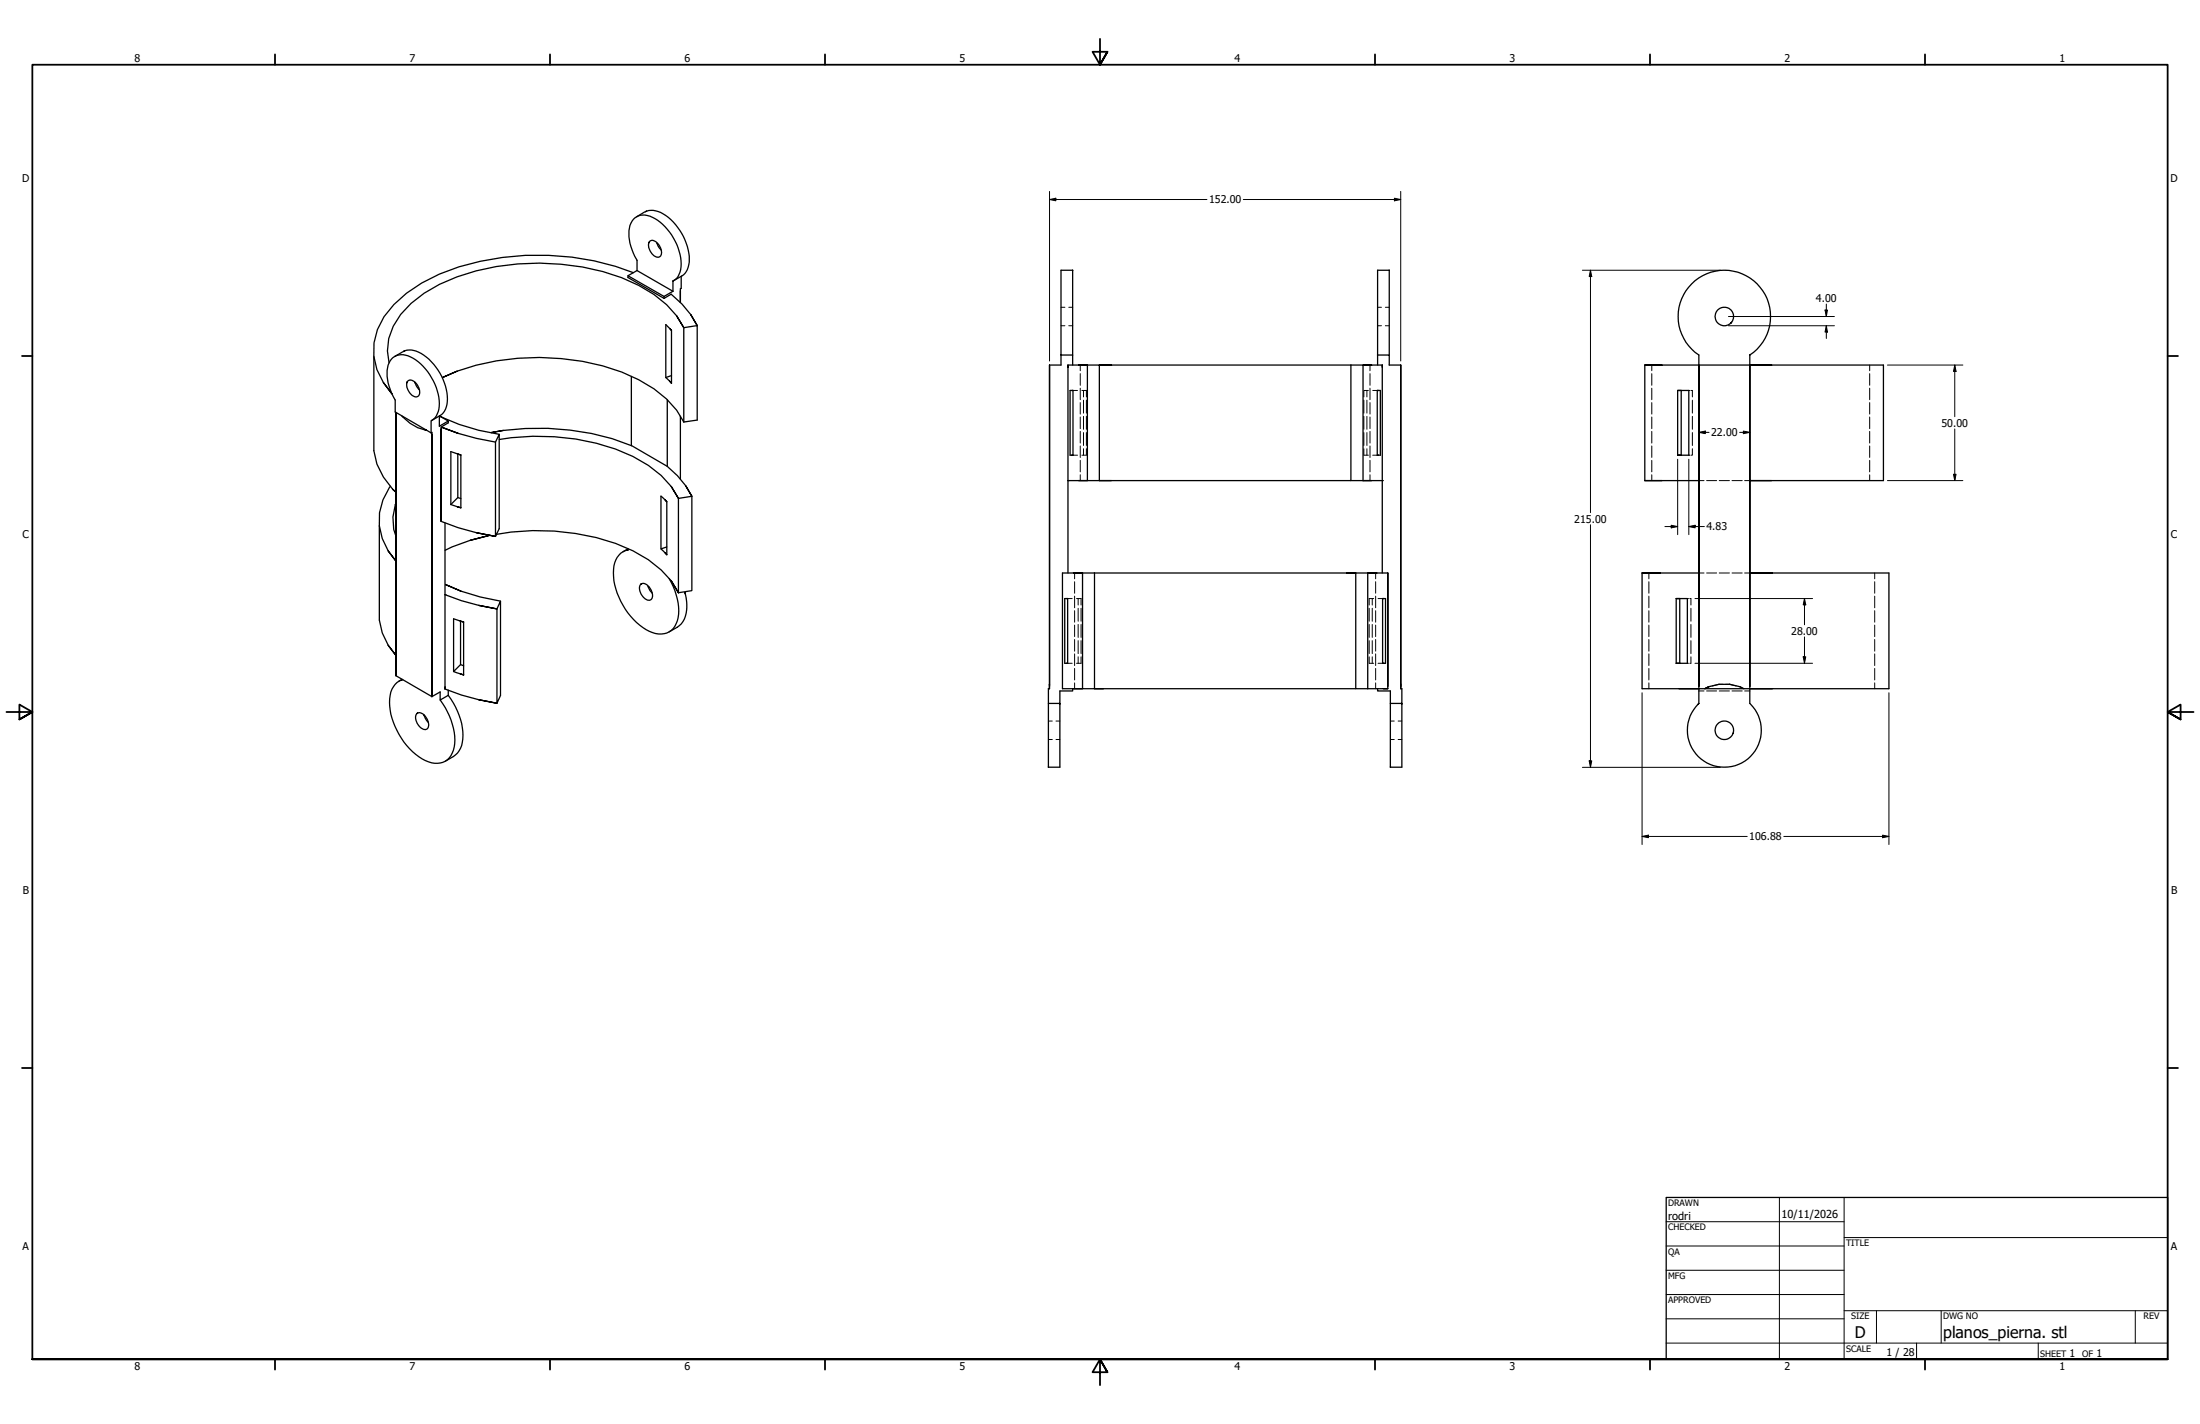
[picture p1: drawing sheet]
<svg xmlns="http://www.w3.org/2000/svg" width="864mm" height="559mm" viewBox="0 0 864 559" stroke-linecap="round" stroke-linejoin="round" font-family="sans-serif">
<!-- layer: Visible (ANSI) -->
<g fill="none" stroke="#000" stroke-width=".51">
<path d="M253 83.2l-3.1 1.9M253.8 82.9l-.8 .3a8.7 8.7 0 0 1 9.3 2.1 22.6 22.6 0 0 1 8.3 17.5l-.5 2.1-.7 1.7a9.2 9.2 0 0 1-5 3.6l-.2 .1a7.7 7.7 0 0 0 3.1-7.9 21.9 21.9 0 0 0-12.2-17.6 5.9 5.9 0 0 0-8.2 5.8 20.9 20.9 0 0 0 3.2 11.6v4l-3.6 2v.7l14.2 8.2M254.8 95.1l.1-.2a2.13 2.13 0 0 1 3.4 .8 3.8 3.8 0 0 1 .7 5.1 3.4 3.4 0 0 1-4-2.8l-.4-1.5 .2-1.4-.2 .3M257.9 95.6v-.4l.4 1.3 1.3 1.7M246.5 108.2l14.2 8.1M248.6 107a104.8 104.8 0 0 0-76.1 .6 49.6 49.6 0 0 0-21.8 16.7 23 23 0 0 0-.2 25.8l3.4 4.5-3.4-4.5M250.1 106.2l14.1 8.1M260.7 117.1l2.8-1.7 4.2 3.9 3.4 4.1 2.6 4.4-2.6-4.4M264.2 114.3l-3.5 2v.8M264.2 110.3v4M267.4 108.5l-.3 10.2v-4.6M146.7 139.8v37a27.3 27.3 0 0 0 8.7 16.4l-1.2-1.2"/>
<path d="M158.1 138l-3.2 1.9M158.9 137.7l-.8 .3a8.4 8.4 0 0 1 9.3 2.1 21.6 21.6 0 0 1 8.1 18.6l-1.1 2.7a9.6 9.6 0 0 1-5 3.6l-.2 .1a7.7 7.7 0 0 0 3.2-7.9 22.1 22.1 0 0 0-12.2-17.6 5.9 5.9 0 0 0-8.2 5.8 20.9 20.9 0 0 0 3.1 11.6v4.7l14.1 8.2M262.9 128.9l.7 .8-2.2-2.3v20.7M263.6 129.7v20.7M265.6 124l2.8 4.6a38 38 0 0 0-17.6-16.6 92.1 92.1 0 0 0-55.9-7.4 74.3 74.3 0 0 0-28.4 10.5 30.8 30.8 0 0 0-13.9 17.7l-.5 4.9 .6 4.7M268.4 128.6l5.3-.8v37l-5.3 .8zM416.5 139.3v-33.3h4.6v33.3M540.8 139.3v-33.3h4.5v33.3M679.7 126.5l-.3 .2a3.6 3.6 0 0 0-1.8-5.9 3.6 3.6 0 0 0-4.4 4.4 3.6 3.6 0 0 0 6 1.8l.2-.3M686.9 139.3v4h-20M686.9 139.3a18.1 18.1 0 0 0 3.6-27.1 18.1 18.1 0 0 0-27.3 0 18.1 18.1 0 0 0 3.7 27.1v4M159.8 149.9a2.07 2.07 0 0 1 3.6 .6 3.8 3.8 0 0 1 .6 5.1 3.4 3.4 0 0 1-3.9-2.8l-.5-1.5 .2-1.4-.1 .3"/>
<path d="M163 150.4l-.1-.3 .5 1.2 1.3 1.7M179.4 145.7l-5.9 2.5a94.4 94.4 0 0 1 70.5-2.2 48.1 48.1 0 0 1 21.6 15l2.8 4.6M247.8 147.7v27.1M261.4 148.1l2.2 2.3-.7-.8M261.9 156.8v26.2M263.6 147.4l-2.2 .7M412 143.3h4.5v-4h4.6v4M419.2 144.1v-.8v45.3M419.2 143.3h7.6h-3.4M420.8 153.2h.4h-1.1v25.4h1.1h-.4M421.2 153.2v25.4M426.8 143.3h4.7v45.3h-4.7z"/>
<path d="M436.3 143.3h-4.8h98.8M530.3 143.3h4.8v45.3h-4.8zM538.4 143.3h-3.3h7.5M540.6 153.2v25.4M540.8 143.3v-4h4.5v4h4.5M541.1 153.2h-.5h1.2v25.4h-1.2h.5M542.6 144.1v-.8v45.3M645.7 143.3v45.3M652.4 143.3h-6.7h21.2M658.6 153.2h4.3v25.4h-4.3h1.4v-25.4zM658.6 153.2v25.4M695.5 143.3h-8.6h52.4v45.3h-52.4h8.6"/>
<path d="M155.4 161.9v103.3v-103M157.7 163.1a16.5 16.5 0 0 0 9.6 5.6h-.4M169.2 169.9l.3-.2v103.7v-103M169.2 165.1v4.8M172.5 163.3v4l3.5-2.1v.7l-2.8 1.7v37v-36.3M172.5 163.2l3.5 2M173.4 163.7l-.5-.3a76.7 76.7 0 0 0 23.1 7M179.6 178.1l1.3 .5-3.9-1.4v20.8M179.7 178.2v17.1l-2.7 2.7M179.8 170.1l-6.6-2.5 6.6 2.5 7.2 1.9 7.5 1.5M180.9 178.6v20.7M196 172.5a90.8 90.8 0 0 1 52.5 6.6 37.1 37.1 0 0 1 17.8 16.5l-2.8-4.7"/>
<path d="M196 170.4v37.1l-1.5 3v-37zM197.5 168.9l-4.9 .9a100.2 100.2 0 0 1 55.2 5.1l14.1 8.1M267.1 163.3v24.7M153.3 190.8a22.3 22.3 0 0 0 2.1 29.4l-3-4M155.2 198l.2-.5a17.5 17.5 0 0 0 0 12.9M177 198l3.9 1.3-1.3-.4M179.7 195.3l1.2 .3M261 196.2l.7 .7-2.2-2.2v20.7l2.2-.8M261.7 196.9v20.8M261.9 183l4 3.7 3.3 3.9 2.4 4.2-2.4-4.2M266.3 195.6l5.3-.8v37l-5.3 .8zM419.2 188.6h7.6h-3.4"/>
<path d="M419.2 188.6v36.3M436.3 188.6h-4.8h98.8M538.4 188.6h-3.3h7.5M542.6 188.6v36.3M652.4 188.6h-6.7h21.2M148.9 206.3v37l1.2 5 2.3 4.9 3 4-3-4M173.2 204.6l6.6 2.5 7.2 1.9 7.5 1.5-7.5-1.5M174.7 205.2v28.2M184.6 212l7.7-1.9-7.7 1.9-7.2 2.6-2.7 1.4M194.9 209.7a90.7 90.7 0 0 1 53.6 6.5 37.9 37.9 0 0 1 17.8 16.4l-2.8-4.6M246.4 215.8h.1a7.4 7.4 0 0 0-5.6 7.6 27.6 27.6 0 0 0 13.9 24.3 7.3 7.3 0 0 0 10.6-3 18.7 18.7 0 0 0-1.1-14.5l-1.6-3.1M246.5 215.8v-.4l-2 1.1"/>
<path d="M259.5 215.4l2.2 2.3-.7-.8M174.7 233.4l6.4 2.3 6.8 1.9 7.2 1.4-7.2-1.4M174.7 233.4v37v-.8M180.9 232l-6.2-2.7 6.2 2.7 7.6 2.3 8 1.6M196.5 235.9v37l-1.4 3.1v-37zM251.8 229.1a3.4 3.4 0 0 1 3.9 2.7 2.42 2.42 0 0 1-.9 3.8 4.7 4.7 0 0 1-3.3-6.2l.3-.3-.2 .1M254.4 230.2v-.3l.7 1.9 .9 1M269 233.2l-.2-1a14 14 0 0 1-1.3 12.6l-1.6 1.3-3.3 1.9M418.7 234.9h.4h-1.1v25.4h1.1h-.4M419.1 234.9v25.4M421.4 224.9h3.5h-7.8v45.4h7.8h-3.5M424.9 224.9h4.7v45.4h-4.7z"/>
<path d="M429.6 224.9h102.6h-3.5M532.2 224.9h4.7v45.4h-4.7zM540.4 224.9h-3.5h7.9M542.7 234.9v25.4M543.2 234.9h-.5h1.2v25.4h-1.2h.5M644.6 224.9v45.4h22.3h-7.8M651.7 224.9h-7.1h22.3M658 234.9v25.4M659.4 234.9v25.4M659.4 234.9h-1.4h4.4v25.4h-4.4h1.4M695.8 224.9h-8.9h54.6v45.4h-54.6h8.9M180.7 243.7l1.3 .4-3.9-1.3v20.7l2.7-2.7"/>
<path d="M180.8 243.7v17.1M182 244.1v20.8M155.4 265.2l14.1 8.2 3.3-1.9v3.2l3.2-1.8v-2.1M157.6 266.8l.5-.1a8.3 8.3 0 0 0-5.2 8.9 28 28 0 0 0 14 22.8 7.3 7.3 0 0 0 10.6-2.9 18.7 18.7 0 0 0-1.1-14.6l-1.6-3.2-2-3M157.9 266.6l-1.2 .7M163.9 279.8a3.8 3.8 0 0 1 4.2 3.4 1.91 1.91 0 0 1 .1 2.1 1.91 1.91 0 0 1-1.8 1 4.8 4.8 0 0 1-2.8-6.2l.3-.3-.2 .2M174.7 270.4l6.4 2.3 6.8 1.9 7.2 1.4-7.2-1.4M176 272.9a24.5 24.5 0 0 1 5.2 19.6 9.7 9.7 0 0 1-6.4 6.2M178.1 263.5l3.9 1.4-1.3-.5M180.8 260.8l1.2 .4M411.5 276v25M412 268.5l-.1 1.8"/>
<path d="M412 269.3v-126v127h-.5v5.7h4.6v-4.9h5v-.8M416.1 276.3v-.3v25.1h-4.6M433.1 270.3h-3.5h102.6M536.9 270.3h7.9h-1.7M540.8 270.3v.8h5v4.9M544.8 269.4v-44.5v45.4M545.8 276v25M549.8 268.5l.1 1.8M549.8 269.4v-126.1v127h.5v5.7h-4.5M550.3 276.3v-.3v25.1h-4.5M666.9 269.4v-126.1v127M670.6 269.6l-1.4 .7a16.8 16.8 0 0 1 15.3 0"/>
<path d="M670.7 269.5h.1M674.8 268.5h.1M679 268.5h.1M683.1 269.5v.1M686.9 270.3v5.7a14.5 14.5 0 0 1 .3 20.7 14.5 14.5 0 0 1-20.7 0 14.5 14.5 0 0 1 .4-20.7l-.3 .3M686.9 269.4v-126.1v127M686.9 270.3h-20v5.7M166.6 280.9l-.1-.3 .4 1.3 1.2 1.6M680.3 287.7l-.1 .3a3.6 3.6 0 0 0-3.7-4.9 3.6 3.6 0 0 0-2.8 5.5 3.6 3.6 0 0 0 6.2 0l.3-.6"/>
</g>
<g fill="#000">
<circle cx="419.2" cy="188.6" r=".25"/>
<circle cx="542.6" cy="188.6" r=".25"/>
<circle cx="174.7" cy="233.4" r=".25"/>
</g>
<!-- layer: Hidden (ANSI) -->
<g fill="none" stroke="#000" stroke-width=".39">
<path d="M416.5 120.6h1.5M416.5 127.8h1.5M419.5 120.6h1.6M419.5 127.8h1.6M540.8 120.6h1.5M540.8 127.8h1.5M543.8 120.6h1.5M543.8 127.8h1.5M421.2 153.2h1.8M424.1 143.3v2.2M424.1 146.6v4.6M424.1 152.3v4.5"/>
<path d="M424.1 158v4.5M424.7 153.2h1.8v2.6M425.3 153.2v2.6M425.3 157v5.1M426.5 157v5.1M535.4 157v5.1M536.6 153.2v2.6M536.6 157v5.1M537.1 153.2h-1.7v2.6M537.8 143.3v2.2M537.8 146.6v4.6M537.8 152.3v4.5"/>
<path d="M537.8 158v4.5M538.9 153.2h1.7M648.4 143.3v2.2M648.4 146.6v4.6M648.4 152.3v4.5M648.4 158v4.5M662.9 153.2h.5M663.8 153.2h.5v2.6M664.3 157v5.1M733.9 143.3v2.2M733.9 146.6v4.6M733.9 152.3v4.5"/>
<path d="M733.9 158v4.5M421.2 178.6h1.8M424.1 163.6v4.6M424.1 169.3v4.6M424.1 175v4.5M425.3 163.4v5.1M425.3 169.7v5.1M425.3 176.1v2.5M426.5 176.1v2.5h-1.8M426.5 163.4v5.1M426.5 169.7v5.1M535.4 176.1v2.5h1.7"/>
<path d="M535.4 163.4v5.1M535.4 169.7v5.1M536.6 163.4v5.1M536.6 169.7v5.1M536.6 176.1v2.5M537.8 163.6v4.6M537.8 169.3v4.6M537.8 175v4.5M538.9 178.6h1.7M648.4 163.6v4.6M648.4 169.3v4.6M648.4 175v4.5"/>
<path d="M662.9 178.6h.5M664.3 176.1v2.5h-.5M664.3 163.4v5.1M664.3 169.7v5.1M733.9 163.6v4.6M733.9 169.3v4.6M733.9 175v4.5M424.1 180.7v4.5M424.1 186.3v2.3M537.8 180.7v4.5M537.8 186.3v2.3M648.4 180.7v4.5"/>
<path d="M648.4 186.3v2.3M666.9 188.6h2M669.9 188.6h4M674.9 188.6h4M679.9 188.6h4M684.8 188.6h2.1M733.9 180.7v4.5M733.9 186.3v2.3M419.1 234.9h1.8M421.8 224.9v2.2M421.8 228.3v4.5M421.8 233.9v4.6"/>
<path d="M421.8 239.6v4.6M422.6 234.9h1.8v2.5M423.2 234.9v2.5M423.2 238.7v5.1M424.4 238.7v5.1M537.5 238.7v5.1M538.7 234.9v2.5M538.7 238.7v5.1M539.2 234.9h-1.7v2.5M540 224.9v2.2M540 228.3v4.5M540 233.9v4.6"/>
<path d="M540 239.6v4.6M541 234.9h1.7M647.3 224.9v2.2M647.3 228.3v4.5M647.3 233.9v4.6M647.3 239.6v4.6M662.4 234.9h.4M663.3 234.9h.5v2.5M663.8 238.7v5.1M666.9 224.9h2M669.9 224.9h4M674.9 224.9h4"/>
<path d="M679.9 224.9h4M684.8 224.9h2.1M735.9 224.9v2.2M735.9 228.3v4.5M735.9 233.9v4.6M735.9 239.6v4.6M421.8 245.3v4.5M421.8 251v4.5M421.8 256.6v4.6M423.2 245v5.1M423.2 251.4v5.1M423.2 257.7v2.6"/>
<path d="M424.4 257.7v2.6h-1.8M424.4 245v5.1M424.4 251.4v5.1M537.5 257.7v2.6h1.7M537.5 245v5.1M537.5 251.4v5.1M538.7 245v5.1M538.7 251.4v5.1M538.7 257.7v2.6M540 245.3v4.5M540 251v4.5M540 256.6v4.6"/>
<path d="M647.3 245.3v4.5M647.3 251v4.5M647.3 256.6v4.6M663.8 257.7v2.6h-.5M663.8 245v5.1M663.8 251.4v5.1M735.9 245.3v4.5M735.9 251v4.5M735.9 256.6v4.6M419.1 260.3h1.8M421.8 262.3v4.5M421.8 268v2.3"/>
<path d="M540 262.3v4.5M540 268v2.3M541 260.3h1.7M647.3 262.3v4.5M647.3 268v2.3M662.4 260.3h.4M666.9 271.1h2M669.9 271.1h4M671.2 269.4l-2 .9M674.9 271.1h4M676.3 268.5h-1.5l-2.6 .7M677.4 268.5h1.6l2.5 .7"/>
<path d="M679.9 271.1h4M682.6 269.4l1.9 .9M684.8 271.1h2.1M735.9 262.3v4.5M735.9 268v2.3M411.5 283h1.6M411.5 290.2h1.6M414.5 283h1.6M414.5 290.2h1.6M545.8 283h1.5M545.8 290.2h1.5M548.8 283h1.5"/>
<path d="M548.8 290.2h1.5"/>
</g>
<!-- layer: Border (ANSI) -->
<g fill="none" stroke="#000" stroke-width=".7">
<path d="M431.8 15.2v10.2l-2.9-5.1h5.8l-2.9 5.1 2.9-5.1M107.9 21.3v4.1M215.9 21.3v4.1M323.8 21.3v4.1M539.8 21.3v4.1M647.7 21.3v4.1M755.6 21.3v4.1M8.6 139.7h4.1M850.9 139.7h4.1M2.5 279.4h10.2l-5.1-2.9v5.8l5.1-2.9-5.1 2.9M861.1 279.4h-10.2l5.1-2.9v5.8l-5.1-2.9 5.1 2.9M8.6 419.1h4.1"/>
<path d="M850.9 419.1h4.1M12.7 533.4v-508h838.2v508h-838.2h838.2M107.9 533.4v4.1M215.9 533.4v4.1M323.8 533.4v4.1M434.7 538.5l-2.9-5.1 2.9 5.1h-5.8l2.9-5.1v10.2M539.8 533.4v4.1M647.7 533.4v4.1M755.6 533.4v4.1"/>
</g>
<!-- layer: Title (ANSI) -->
<g fill="none" stroke="#000" stroke-width=".39">
<path d="M654 479.4h69.9M698.5 469.9v63.5M723.9 469.9v63.5M654 488.9h69.9M654 498.5h69.9M723.9 485.6h127M654 508h69.9M654 517.5h69.9M723.9 514.3h127M736.6 514.3v12.7M762 514.3v12.7M838.2 514.3v12.7"/>
<path d="M654 527h196.9M752.3 527v6.4M800.1 527v6.4"/>
</g>
<path d="M654 469.9h196.9v63.5h-196.9z" fill="none" stroke="#000" stroke-width=".51"/>
<!-- layer: Dimension (ANSI) -->
<g fill="none" stroke="#000" stroke-width=".39">
<path d="M412 78.3l2.5-.5v1zM412 78.3h61.8M412 75.1v66.6M488.1 78.3h61.7M547.4 77.8l2.4 .5-2.4 .5zM549.8 75.1v66.6M621.2 106h54.1M624.3 106l.5 2.5h-1zM624.3 106v95.2M716.9 119.3v4.9M678.5 127.8h41.6M678.5 124.2h41.6"/>
<path d="M716.4 121.7h1l-.5 2.5zM716.9 127.8l.5 2.5h-1zM716.9 127.8v5M740.9 143.3h29.6M767.3 143.3l.5 2.4h-1zM767.3 143.3v20.2M666.9 169.7l2.5-.5v1zM666.9 169.7h4M682.9 169.7h4M684.3 169.2l2.6 .5-2.6 .5zM767.3 168.3v20.3M658.6 180.2v29.6"/>
<path d="M662.9 180.2v29.6M740.9 188.6h29.6M766.8 186.1h1l-.5 2.5zM624.3 205.9v95.2M653.5 206.6h5.1M656 206.1l2.6 .5-2.6 .5zM662.9 206.6l2.5-.5v1zM662.9 206.6h6.1M665.4 234.9h46.1M708.3 234.9l.6 2.5h-1.1zM708.3 234.9v10.3M707.8 257.7h1.1l-.6 2.6z"/>
<path d="M708.3 249.9v10.4M644.6 271.8v59.6M665.4 260.3h46.1M741.5 271.8v59.6M623.8 298.6h1l-.5 2.5zM621.2 301.1h54.1M644.6 328.2l2.5-.5v1zM644.6 328.2h41.3M700.2 328.2h41.3M739 327.7l2.5 .5-2.5 .5z"/>
</g>
<g fill="#000">
<path d="M412 78.3l2.5-.5v1zM547.4 77.8l2.4 .5-2.4 .5zM624.3 106l.5 2.5h-1zM716.4 121.7h1l-.5 2.5zM716.9 127.8l.5 2.5h-1zM767.3 143.3l.5 2.4h-1zM666.9 169.7l2.5-.5v1zM684.3 169.2l2.6 .5-2.6 .5zM766.8 186.1h1l-.5 2.5zM656 206.1l2.6 .5-2.6 .5zM662.9 206.6l2.5-.5v1zM708.3 234.9l.6 2.5h-1.1z"/>
<path d="M707.8 257.7h1.1l-.6 2.6zM623.8 298.6h1l-.5 2.5zM644.6 328.2l2.5-.5v1zM739 327.7l2.5 .5-2.5 .5z"/>
</g>
<g font-size="6.3">
<text x="728.1" y="524.9">D</text>
<text x="762.8" y="525">planos_pierna. stl</text>
</g>
<g font-size="4.3">
<text x="654.8" y="478.6">rodri</text>
<text x="699.3" y="478">10/11/2026</text>
</g>
<g font-size="4.2">
<text x="52.8" y="24.4">8</text>
<text x="160.8" y="24.4">7</text>
<text x="268.7" y="24.4">6</text>
<text x="376.7" y="24.4">5</text>
<text x="484.6" y="24.4">4</text>
<text x="592.6" y="24.4">3</text>
<text x="700.5" y="24.4">2</text>
<text x="808.5" y="24.4">1</text>
<text x="8.8" y="71.4">D</text>
<text x="852" y="71.4">D</text>
<text x="474.6" y="79.8">152.00</text>
<text x="712.8" y="118.4">4.00</text>
<text x="762.1" y="167.4">50.00</text>
<text x="671.7" y="171.2">22.00</text>
<text x="618" y="205.1">215.00</text>
<text x="669.9" y="208.2">4.83</text>
<text x="8.9" y="211.1">C</text>
<text x="852.2" y="211.1">C</text>
<text x="703.1" y="249.1">28.00</text>
<text x="686.7" y="329.8">106.88</text>
<text x="9" y="350.8">B</text>
<text x="852.2" y="350.8">B</text>
<text x="8.9" y="490.5">A</text>
<text x="852.2" y="490.5">A</text>
<text x="740.5" y="532">1 / 28</text>
<text x="812.4" y="532.6">1</text>
<text x="823" y="532.6">1</text>
<text x="52.8" y="537.5">8</text>
<text x="160.8" y="537.5">7</text>
<text x="268.7" y="537.5">6</text>
<text x="376.7" y="537.5">5</text>
<text x="484.6" y="537.5">4</text>
<text x="592.6" y="537.5">3</text>
<text x="700.5" y="537.5">2</text>
<text x="808.5" y="537.5">1</text>
</g>
<g font-size="3.5">
<text x="654.8" y="473.2">DRAWN</text>
<text x="654.8" y="482.8">CHECKED</text>
<text x="724.7" y="488.9">TITLE</text>
<text x="654.8" y="492.3">QA</text>
<text x="654.8" y="501.8">MFG</text>
<text x="654.8" y="511.4">APPROVED</text>
<text x="726.7" y="517.7">SIZE</text>
<text x="762.8" y="517.7">DWG NO</text>
<text x="841.4" y="517.7">REV</text>
<text x="724.7" y="530.4">SCALE</text>
<text x="800.9" y="532.6">SHEET</text>
<text x="817.4" y="532.6">OF</text>
</g>
</svg>
